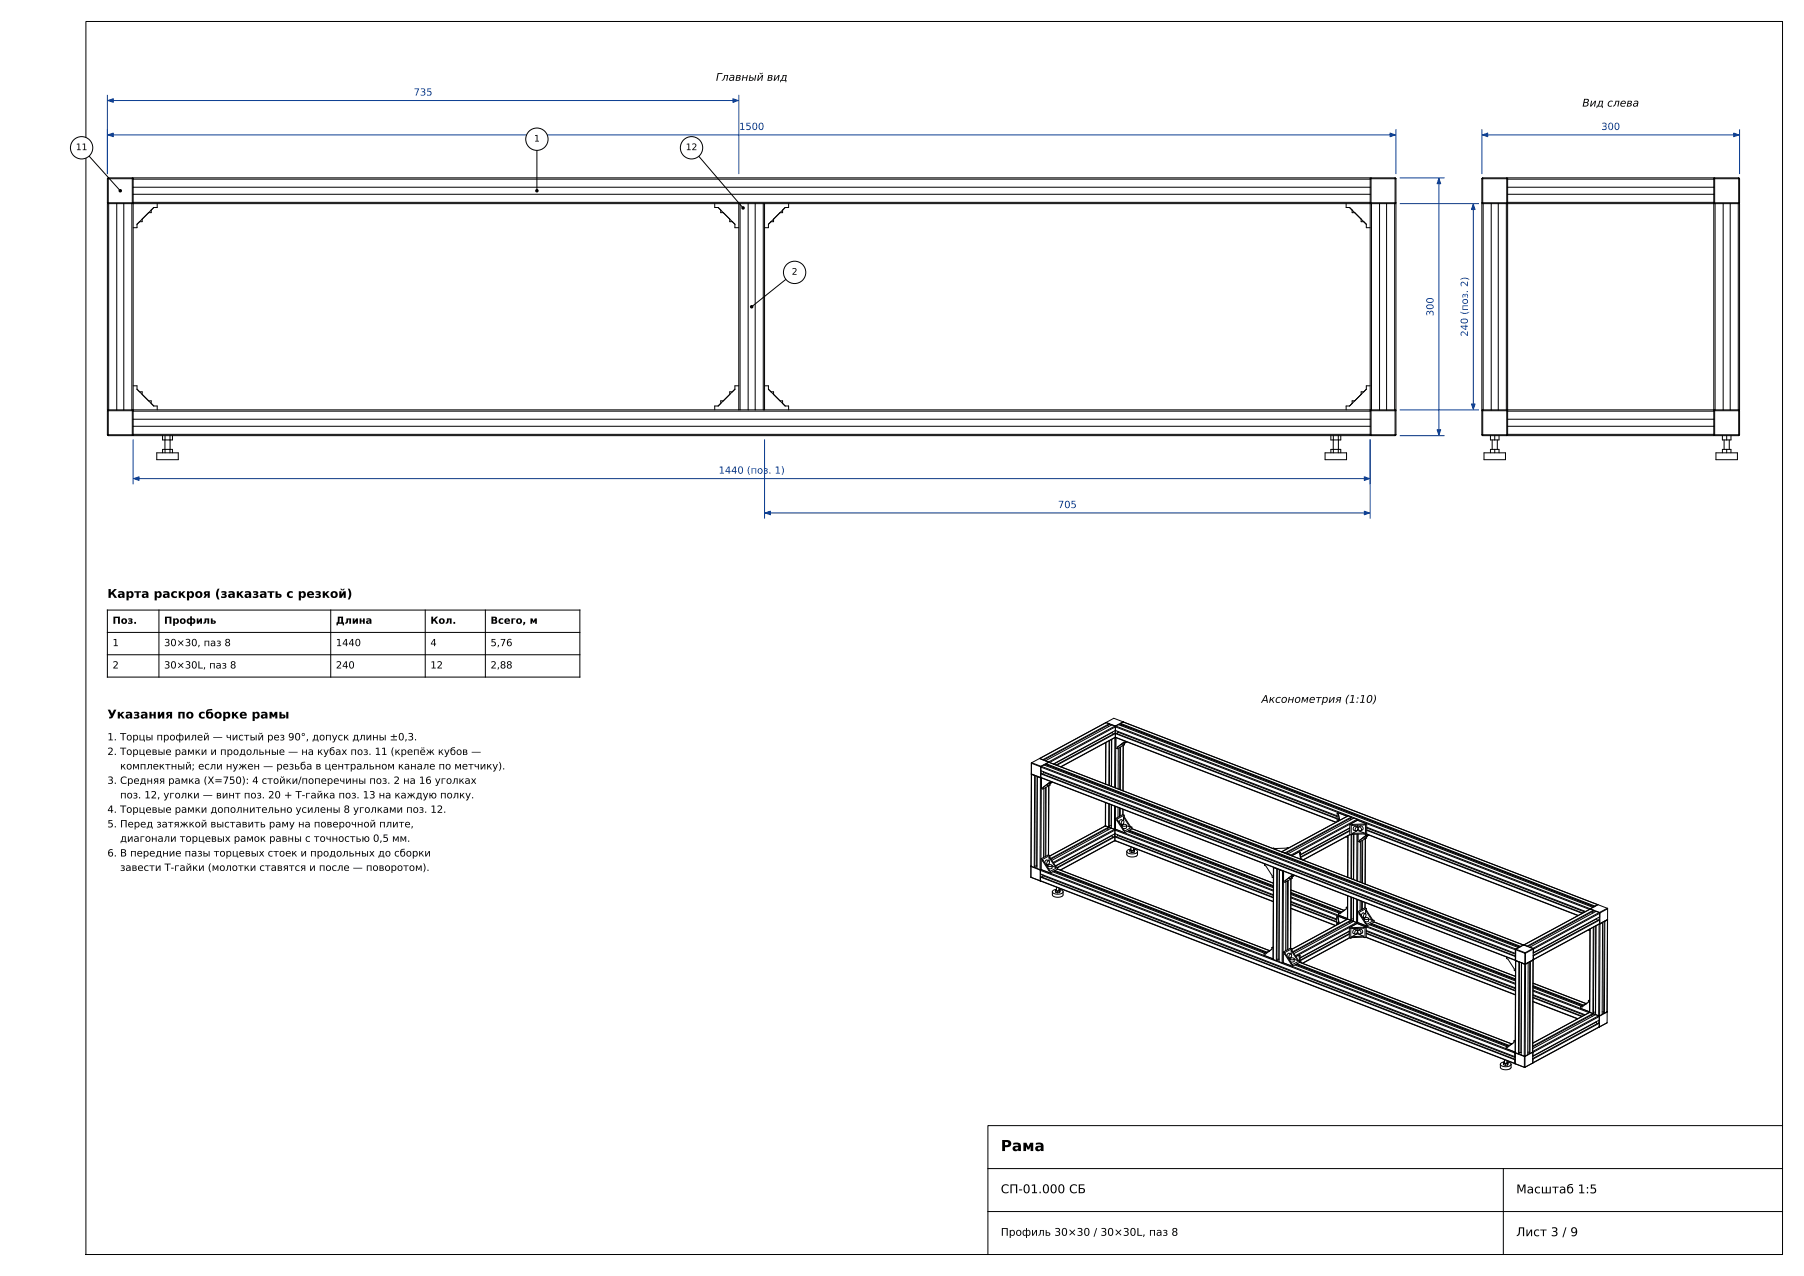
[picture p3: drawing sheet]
<svg xmlns="http://www.w3.org/2000/svg" width="420mm" height="297mm" viewBox="0 0 420 297" stroke-linecap="round" stroke-linejoin="round" font-family="sans-serif">
<g fill="none" stroke="#000" stroke-width=".23">
<path d="M20 5h395v287h-395zM19 34.4l9 10M25 41.6v5.6M25 47.2l.2 .2M25.2 41.4l-.2 .2M25.2 41.4v6l-.2-.2M25.2 41.4h5.6M25.3 47.4h-.3v48h.3M25.3 47.4h5.4M25.3 47.4v48M27.2 47.4v48M28.8 47.4v48"/>
<path d="M30.7 47.4h.3M30.7 47.4v48M30.8 41.4v6l.2-.2h-6M30.8 41.4l.2 .2h-6M30.8 41.4l.2 .2M31 47.2l-.2 .2M31 47.1v.3M31 41.7v-.3h288v.3M31 41.7v5.4M31 47.4v48M31 47.4h141M31 45.2h288"/>
<path d="M31 43.6h288M31 47.1h288M31 41.7h288M33.1 51v.6h-.6M35.2 48.9v.6h-.6M36.6 47.4v.9h-.8l-3.9 3.9v.8h-.9M166.4 47.4v.9h.8l3.9 3.9v.8h.9M167.8 48.9v.6h.6M169.9 51v.6h.6M172 47.4h.3M172 47.4v48M172.3 47.4h5.4"/>
<path d="M172.3 47.4v48M174.2 47.4v48M175.8 47.4v48M177.7 47.4h.3M177.7 47.4v48M178 47.4h141M178 47.4v48M180.1 51v.6h-.6M182.2 48.9v.6h-.6M183.6 47.4v.9h-.8l-3.9 3.9v.8h-.9M313.4 47.4v.9h.8l3.9 3.9v.8h.9M314.8 48.9v.6h.6"/>
<path d="M316.9 51v.6h.6M319 47.1v.3M319 47.4h.3M319 41.7v5.4M319 47.4v48M319 47.2h6M319 47.2l.2 .2M319.2 41.4l-.2 .2M319.2 41.4v6M319.2 41.4h5.6M319.2 41.4l-.2 .2h6M319.3 47.4h5.4"/>
<path d="M319.3 47.4v48M321.2 47.4v48M322.8 47.4v48M324.7 47.4h.3v48h-.3M324.7 47.4v48M324.8 41.4v6l.2-.2M324.8 41.4l.2 .2M325 47.2l-.2 .2M325 41.6v5.6M345 41.6v5.6M345 47.2l.2 .2M345.2 41.4l-.2 .2"/>
<path d="M345.2 41.4h5.6M345.2 41.4v6l-.2-.2M345.3 47.4h-.3v48h.3M345.3 47.4h5.4M345.3 47.4v48M347.2 47.4v48M348.8 47.4v48M350.7 47.4h.3M350.7 47.4v48M350.8 41.4v6l.2-.2h-6M350.8 41.4l.2 .2h-6M350.8 41.4l.2 .2"/>
<path d="M351 47.2l-.2 .2M351 41.7v-.3h48v.3M351 47.1v.3M351 47.4h48M351 45.2h48M351 43.6h48M351 47.1h48M351 41.7h48M351 41.7v5.4M351 47.4v48M399 47.4h.3M399 47.1v.3"/>
<path d="M399 41.7v5.4M399 47.4v48M399 47.2l.2 .2M399.2 41.4l-.2 .2M399.2 41.4h5.6M399.2 41.4v6l-.2-.2h6M399.2 41.4l-.2 .2h6M399.3 47.4h5.4M399.3 47.4v48M401.2 47.4v48M402.8 47.4v48M404.7 47.4h.3v48h-.3"/>
<path d="M404.7 47.4v48M404.8 41.4v6M404.8 41.4l.2 .2M405 47.2l-.2 .2M405 41.6v5.6M25 95.6v5.6M25 95.6l.2-.2v6M25 95.6h6l-.2-.2v6M25.2 95.4l-.2 .2M25.3 95.4h5.4M30.7 95.4h.3M30.8 95.4l.2 .2"/>
<path d="M31 95.4v.3M31 95.7v5.4M31 99.2h288M31 97.6h288M31 95.4h141M31 89.8h.9v.8l3.9 3.9h.8v.9M31 95.7h288M32.5 91.2h.6v.6M34.6 93.3h.6v.6M168.4 93.3h-.6v.6M170.5 91.2h-.6v.6M172 95.4h.3"/>
<path d="M172 89.8h-.9v.8l-3.9 3.9h-.8v.9M172.3 95.4h5.4M177.7 95.4h.3M178 95.4h141M178 89.8h.9v.8l3.9 3.9h.8v.9M179.5 91.2h.6v.6M181.6 93.3h.6v.6M315.4 93.3h-.6v.6M317.5 91.2h-.6v.6M319 95.4v.3M319 95.4h.3M319 95.7v5.4"/>
<path d="M319 95.6h6M319 95.6l.2-.2v6M319 89.8h-.9v.8l-3.9 3.9h-.8v.9M319.2 95.4l-.2 .2M319.3 95.4h5.4M324.8 95.4l.2 .2M325 95.6l-.2-.2v6M325 95.6v5.6M345 95.6h6l-.2-.2v6M345 95.6l.2-.2v6M345 95.6v5.6M345.2 95.4l-.2 .2"/>
<path d="M345.3 95.4h5.4M350.7 95.4h.3M350.8 95.4l.2 .2M351 95.4v.3M351 99.2h48M351 97.6h48M351 95.4h48M351 95.7h48M351 95.7v5.4M399 95.4h.3M399 95.4v.3M399 95.7v5.4"/>
<path d="M399.2 95.4l-.2 .2M399.3 95.4h5.4M404.8 95.4l.2 .2M405 95.6h-6l.2-.2v6M405 95.6l-.2-.2v6M405 95.6v5.6M25 101.2l.2 .2M25 101.2h6l-.2 .2M25.2 101.4h5.6M31 101.2l-.2 .2M31 101.1v.3h288v-.3M31 101.1h288"/>
<path d="M36.5 105.4h5v1.6h-5zM37.8 101.4v1h2.4v-1M37.8 105.4v-.8h2.4v.8M38.4 101.4v4M39.6 101.4v4M308.5 105.4h5v1.6h-5zM309.8 101.4v1h2.4v-1M309.8 105.4v-.8h2.4v.8M310.4 101.4v4M311.6 104.6v.8M311.6 101.4v1M311.6 102.4v2.2"/>
<path d="M319 101.2h6M319 101.2l.2 .2M319.2 101.4h5.6M325 101.2l-.2 .2M345 101.2h6l-.2 .2M345 101.2l.2 .2M345.2 101.4h5.6M345.5 105.4h5v1.6h-5zM347 101.4v1h2v-1M347 105.4v-.8h2v.8M347.4 102.4v2.2M348 101.4v1"/>
<path d="M348 104.6v.8M348.6 102.4v2.2M351 101.2l-.2 .2M351 101.1v.3h48v-.3M351 101.1h48M399 101.2l.2 .2M399.2 101.4h5.6M399.5 105.4h5v1.6h-5zM401 101.4v1h2v-1M401 105.4v-.8h2v.8M401.4 102.4v2.2M402 101.4v1"/>
<path d="M402 104.6v.8M402.6 102.4v2.2M405 101.2l-.2 .2M405 101.2h-6l.2 .2M25 142h110v15.6h-110zM25 147.2h110M25 152.4h110M37 142v15.6M77 142v15.6M99 142v15.6M113 142v15.6M240.1 177.6v2.5"/>
<path d="M240.1 177.6v.1M240.1 177.7v2.4M240.1 177.7l2.2 .8M240.2 177.5l-.1 .1M240.2 177.5l-.1 .2M240.2 177.5l2.1 .9M242 176.6l2.1 .8M242 176.5v.1M242.1 176.5h-.1M242.1 176.5l.7 .3M242.3 178.5v2.5M242.3 178.4v.1"/>
<path d="M242.4 178.6v.8l110.4 42.5M242.4 178.6l110.4 42.5M242.4 179.4v.7M242.5 178.4l-.1 .2M242.5 178.4l.6-.4 110.4 42.6M242.5 178.4l110.4 42.5M242.8 176.8v.1M242.9 179.8l-.1 .4M242.9 179.8l109.9 42.3M242.9 179.6v.2M243.4 177.1l.8 .3M243.4 177.1h.1"/>
<path d="M243.6 177.9l-.4 .2M243.6 177.8v.2l110.3 42.4M243.6 177.8l110.4 42.5M243.8 178.1l-.1 .2M244.1 177.4h.1M244.2 177.4l-.6 .4M244.2 177.4l110.4 42.5M244.2 177.4h.1M244.2 177.4l110.5 42.5M245.9 178.1l13.6-7.4 51.8 19.9M246 178.1l13.8-7.4 51.5 19.8M257.4 172.9v9.6"/>
<path d="M257.4 168.2v.1M257.4 168.2l-17.2 9.3M257.5 172.8l-.1 9.7M257.5 168.2h-.1M257.5 168.2l2.2 .8M257.5 168.2l.7 .3M257.9 168.9l.2 .2M258.2 172.4v10.4M258.2 168.6l.5 .2M258.2 168.5l-15.4 8.3M258.2 168.5v.2l-15.2 8.2M258.3 172.4v10.4"/>
<path d="M258.8 172.1v10.9M259 170.5l.2 .4M259 170.5l-13.7 7.4M259 170.4v.1M259.6 171.7l-.1 11.6M259.6 169l.1 .2M259.6 169l-17.3 9.4M259.6 169l-.8-.3-15.4 8.4M259.6 170.1v.6M259.7 171.7h.1M259.7 169l-.1 .1M259.7 169v.1"/>
<path d="M259.7 171.6v.1M259.7 171.6l-.1 .1M259.7 171.6l-12.8 6.9M259.7 171.6l51.4 19.8M259.7 171.6h.1M259.7 170.7v.9M259.7 170l51.6 19.9M259.7 170l-14.4 7.8M259.7 169.2v.8M259.7 169.2l54 20.8M259.7 169.2l-15.3 8.3M259.7 171.6l-12.7 6.9"/>
<path d="M259.7 171.7l51.3 19.7M259.7 171.7h-.1M259.7 170v.7M259.8 171.7l-.1 11.7M259.8 171.7h-.1M259.8 169l-.1 .2M259.8 169l.6-.3 110.4 42.5M259.8 169l110.4 42.5M259.8 171.7v2.4l.3 .2M260.1 173.9v.4M260.3 170.4l-.2 .4M260.3 170.4l51 19.7"/>
<path d="M260.3 170.2v.2M260.3 173.8l-.2 .1M260.4 174.2l-.1 9.4M260.7 174v9.8M260.9 173.9l-.1 9.9M260.9 168.5l-.4 .2M260.9 168.4v.2l110.3 42.4M260.9 168.4l110.4 42.5M261 173.3l.3 .1M261.1 173.2l.2 .2M261.2 168.7l-.1 .2M261.2 168.7l110 42.4"/>
<path d="M261.2 168.7h.1M261.5 168l-1.8 1M261.5 168l-2.2-.8-17.2 9.3M261.5 168v.1M261.5 168.1h.1M261.5 168.1l-.6 .3M261.5 168.1l110.5 42.5M261.5 173.5v10.6v-10.6M261.6 172.8h.2M261.6 172.8l.3 .1M261.7 172.8l-1.6 1.1M261.7 172.8l-.1 .5-.3 .1"/>
<path d="M261.8 173v.4l-1.7 .9M261.8 173l-.1 .1M261.9 172.9l-.2 .2M261.9 172.5v.4M262.1 172.8l.2-.1-.4 .2M262.1 172.8l-.3 .2M240.1 180.2l.1 .1M240.1 180.2l-.1 21.4M240.1 180.1l.1 .1M240.1 180.1l2.2 .9M240.1 180.2h.1M240.2 180.3l-.2 23.9"/>
<path d="M240.2 180.3l.7 .2M240.9 180.5l-.1 21.4M240.9 180.5h.1M241 180.5l-.1 21.3-.1 .1M241.5 180.7l-.1 20.9M241.5 180.8l-.1 21.3 .7 .3M241.5 180.8l.7 .3M241.6 180.7l-.1 .1M242.2 181.1h.2l-.1 21.3M242.2 181.1l-.1 21.3M242.3 181h.1M242.3 181l110.5 42.5"/>
<path d="M242.3 180.1v.9M242.3 180.1l.2-.1 110.3 42.5M242.3 180.1l110.5 42.5M242.4 181h-.1M242.4 181l110.4 42.6M242.4 181h.1M242.5 183.5l.3 .2M242.8 183.3v.4M243 183.5v16.1M243.4 183.3l-.1 16.1M243.6 183.2l-.1 16.1M243.7 182.7l.2 .1"/>
<path d="M243.8 182.6l.1 .2M244.2 182.9l-.1 16.1 .1-16.1M244.2 199.6l1.5 2.3M244.2 199.6v.8M244.3 182.2h.2M244.3 182.1l-1.5 1.2M244.4 199.5l1.5 2.3M244.4 199.5l-.2 .1M244.4 199.1l-.3-.1-1.7 .9 .3 .1M244.4 199.1v.4M244.4 199.1l-1.7 .9M244.4 182.2l-.2 .5-.3 .1"/>
<path d="M244.6 182.3l.4-.2-.6 .3h.1v.3l-1.7 1M244.6 182.3l-.3-.2-1.5 1.2M244.6 181.9v.4M257.3 192.2v.1M257.3 192.2l-12.9 7M257.3 192.2h.1M257.4 186.8l-.1 5.4M257.4 192.2h.1M257.4 192.1l-.1 .1M257.4 192.2h-.1M257.4 192.2l.7 .3M257.4 192.2l-13 7.1"/>
<path d="M257.4 186.8v5.4M257.8 192.9l.2 .3M258.1 192.6l.5 .2M258.1 187.1v5.6l-13.4 7.3M258.2 192.5l.5 .2M258.3 187.2v5.2l-13.7 7.4M258.7 192.2h-.4M258.7 192.2h.1M258.7 187.3v4.9M258.7 192.8l.8 .2M258.7 192.8l-13.8 7.4M258.8 187.4l-.1 5.4"/>
<path d="M258.9 194.5l.2 .4M258.9 194.5l-13.1 7.1M258.9 194.4v.1M259.5 193l.1 .2M259.5 193l-14.3 7.7M259.5 187.6v5.4M259.5 194.1v.6M259.5 193v.1M259.5 195.7h.1M259.6 195.6v.1M259.6 195.6l-.1 .1M259.6 195.6l-12.8 6.9"/>
<path d="M259.6 195.6l36.8 14.2M259.6 195.6h.1M259.6 194.8v.8M259.6 194l36.8 14.2M259.6 194l-13.9 7.5M259.6 195.7h.1M259.6 193.2v.8M259.6 193.2l36.8 14.2M259.6 193.2l-14.3 7.7M259.6 195.7l-12.7 6.8M259.6 193v.1M259.6 193.1h.1"/>
<path d="M259.6 195.7l36.8 14.2M259.6 194.1v.6M259.7 195.7h-.1M259.7 193l-.1 .2M259.7 193h-.2M259.7 193l36.7 14.2M259.7 187.7v5.3M259.7 193h.1M260.1 191l.1-.1 1.5 2.3-.2 .1M260.1 191l1.4 2.3M260.1 190.6v.4M260.2 194.5l-.2 .3"/>
<path d="M260.2 194.5l36.2 13.9M260.2 194.3v.2M260.3 187.9v2.3M260.7 188.1l-.1 1.9M260.8 191.7l.4 .2M260.8 188.1v1.8M261.3 192.1l.5 .2 .5-.2M261.3 192.1l.5-.2 .5 .2M261.3 192.1v.4M261.3 192.1l-.3 .1M261.4 189.6l.3 .1M261.4 189.6l-1.7 .9 .4 .1"/>
<path d="M261.4 188.4v1.2M261.5 188.4l-.1 1.2M261.5 191l-.6-.2-.3 .7M261.5 191l-.4 .4 .1 .5M261.5 191l.1 .6-.4 .3M261.5 193.3l.4 .1M261.6 191.7v.2M261.6 190.2l1.5 2.3M261.6 190.2v.8M261.7 190.1l-.1 .1M261.7 190.1l1.5 2.3M261.7 189.7l-1.6 .9"/>
<path d="M261.7 189.7v.4M262.3 192.2l.8 .3M262.3 192.1l-.1 .6-.8 .1M262.3 198.2v.7a1.5 1.5 0 0 0 2.5 0v-.7M262.3 198.2a1.5 1.5 0 0 0 2.5 0M262.4 193.5l34.1 13.1M262.7 193.4l33.8 13M262.9 193.2l33.6 12.9M263 197.9l.3-.3-.7 .2-.3 .4M263 197.9v.4l.5 .1M263 197.9l.5 .2M263.2 192.4l-.1 .1"/>
<path d="M263.2 192.4l.3 .1M263.3 197.1l.1 .8h.5v-.5M263.5 198.1v.3M263.5 192.9l33 12.7M263.5 192.5v.4l-1.6 .9v-.4M263.5 192.5l-1.6 .9M264 198.4h-.5M264 198v.4M264 198l-.5 .1M264.1 197.7l-.2-.1 .7 .2 .2 .4M264.1 197.7l-.1 .7M264.1 197.7l-.1 .3"/>
<path d="M298.4 198.2v.1M298.5 198.2h-.1M298.5 198.2l.7 .3M299.2 198.5v.1M299.8 198.8l.7 .2M299.8 198.8h.1M300 197.4l-3.7 .1M300.5 199l.1 .1M302.8 199.8l.3 .1M302.8 198.4v1.4M302.8 198.4l-.4-.1-1.6 .9M302.8 198.4l-.3 .2 .3 1.2"/>
<path d="M303.1 199.9v.2M303.1 199.9l-.2 .1M311.3 189.4v1.9M311.3 189.4l.3 .1M311.6 189.2l-.3 .2M311.6 190.6l-.1 .5M311.6 190.9v.2M311.6 190.9l.2 .1M311.6 189.5v.2M311.6 189.5l.2 1.3M311.8 190.6h-.2M311.9 190.7l-.3 .2"/>
<path d="M313.5 194.7l.3 .2M313.8 194.6l-.1 9.6M313.8 189.9v.1M313.8 189.9l-15.4 8.3M313.8 194.5v9.7M313.9 189.9h-.1M313.9 189.9l.7 .3M313.9 189.9l-15.4 8.3M314.2 192.8l-11.4 6.2M314.2 192.7v.2M314.2 193.4l-11.4 6.2M314.2 193.3l-11.4 6.2"/>
<path d="M314.2 192.7l-11.4 6.2M314.3 191.9l-.1 2.3 .4 .1 .2-.1M314.3 191.9l.3 .1M314.3 190.6l.2 .2M314.3 194.2l-11 6M314.4 194.3l-11 5.9M314.6 190.3l.5 .2M314.6 190.2v.2l-15.3 8.2M314.6 190.2l-15.4 8.3M314.6 192l-.1 12.5M314.7 194.3v10.2M314.8 194v.2"/>
<path d="M314.9 191.9l-.3 .1M315.9 194.2v10.8M315.9 190.7l.1 .2M315.9 190.7l-.7-.3-15.4 8.4M315.9 190.7l-15.4 8.3M316 192.5l-.6-.2-.3 .3v.6l.5 .2M316 192.5l.1 .6-.5 .3M316 192.5l-.4 .3v.6M316 190.9l-1.7 1M316 190.9l2.2 .9M316 190.9l54 20.8M316 190.9h.1"/>
<path d="M316 190.9l-15.3 8.3M316.1 193.3l1.5 .6M316.1 193.3l-1.3 .7M316.1 193v.3M316.1 192.1v.5M316.2 195.8l.3 .2M316.2 194.2l-.1 10.9M316.4 192.5l.5-.3 .4 .3v.5l-.5 .4M316.4 192.5l-.1 .6 .3 .2 .2 .1M316.4 192.5h.3l.2 .3-.1 .6M316.5 195.6v.4M316.7 195.5l-.2 .1"/>
<path d="M316.7 195.9v9.4M317.1 195.7l-.1 9.8M317.3 195.6l-.1 9.9M317.4 195l.2 .1M317.5 194.9l.1 .2M317.6 194.1l.3 .1M317.6 194.1l-2.8 .1M317.6 193.9v.2M317.6 193.9l-2.8 .1M317.6 191.8v.2l-2.7 .1v-.2M317.6 191.8l.3 .1M317.6 191.8l-2.7 .1"/>
<path d="M317.9 195.2l-.1 10.6M317.9 191.9v2.3M318 194.5h.2M318.1 194.1l49.3 19M318.1 194.5l-.2 .5-.3 .1M318.2 194.7v.4l-1.7 .9M318.2 194.7l-.2 .1M318.2 193.3l50.2 19.3M318.2 193.1l50.3 19.4M318.2 192.7l50.7 19.6M318.2 192.5l50.9 19.7M318.2 191.8v2.3l-.3 .1"/>
<path d="M318.2 191.8l-.3 .1M318.3 194.6l-.2 .2M318.3 194.6l-.3-.1-1.5 1.1M318.3 194.2v.4M318.7 194.4l-.4 .2M318.7 194.4l-.5 .3M240 204.1v.1M240 201.6h.1M240 201.6l2.2 .9M240 204.2h.1M240 204.2l2.2 .9M240 201.5v.1"/>
<path d="M240.1 201.6l.7 .3M240.8 201.9l.6 .2M241.4 201.6h-.5M241.4 201.6h.1M242.2 205v.1M242.2 202.5v2.5M242.2 205l.1 .1M242.2 205l110.5 42.5M242.2 205h.1M242.2 204.2v.8M242.2 204.2l.2-.1 110.3 42.5M242.2 204.2l110.5 42.5"/>
<path d="M242.2 202.6v.8l110.5 42.5M242.2 202.6l110.5 42.5M242.3 202.5h-.1M242.3 205.1l110.4 42.5M242.3 203.5v.6M242.3 205.1h.1M242.3 202.4l-.1 .2M242.3 202.4h-.2M242.3 202.4l54.1 20.8M242.4 202.4h-.1M242.4 202.4l2.1 .8M242.7 200.4l1.5 2.3"/>
<path d="M242.7 200.4l.2-.1 1.5 2.3-.2 .1M242.7 200v.4M242.8 203.8l-.1 .4M242.8 203.8l109.9 42.3M242.8 203.7v.1M243.4 201.1l.4 .2M243.9 201.5l.5 .2 .5-.2M243.9 201.5l.6-.3 .4 .3M243.9 201.5v.4M243.9 201.5l-.2 .1M244.1 202.2h.1M244.2 200.4l-.6-.2-.4 .6"/>
<path d="M244.2 200.4l-.4 .3v.6M244.2 200.4l.1 .6-.5 .3M244.2 202.7l.3 .1M244.2 201v.3M244.5 202.8l14.9-8.1 37 14.3M244.5 202.8v.4M244.9 201.6l.8 .3M244.9 201.5v.6l-.8 .1M245 207.6v.7a1.5 1.5 0 0 0 2.5 0v-.7M245 207.6a1.5 1.5 0 0 0 2.5 0M245.1 202.9l49.3 19M245.4 202.8l49.3 19"/>
<path d="M245.4 202.7l49.4 19M245.6 202.6l49.4 19M245.7 207.3l.3-.3-.7 .2-.3 .4M245.7 207.3v.4l.5 .1M245.7 207.3l.5 .2M245.9 201.8l.3 .1v.4l-1.7 .9M245.9 201.8l-.2 .1M246 206.5l.1 .8h.4l.1-.6M246.2 207.5v.3M246.2 202.3l49.4 19-1.3 .7M246.2 202l13.5-7.3 36.7 14.1M246.7 207.7l-.5 .1"/>
<path d="M246.7 207.4v.3M246.7 207.4l-.5 .1M246.8 207.1l-.2-.1 .7 .2 .2 .4M246.8 207.1l-.1 .6M246.8 207.1l-.1 .3M294.4 201.1v.3l.3 .1 1.5 2.3v.4l.3 .1M296.5 201.9v.1M296.5 201.9l-.1 21.4M296.5 201.9h.1M296.5 202l.7 .2M296.5 202l-.1 21.3M297.2 202.2v21.4"/>
<path d="M297.3 202.2h-.1M297.4 202.2l-.1 21.3-.1 .1M297.8 202.4l-.1 20.9M297.9 202.5l-.1 21.3 .7 .3M297.9 202.5l.7 .3M297.9 202.4v.1M298.6 202.8h.2M298.6 202.8l-.1 21.3M298.8 202.8l-.1 21.3M298.8 205.2l.4 .2M299.2 205v.4M299.4 205.2l-.1 16.1"/>
<path d="M299.8 205l-.1 16.1M299.9 204.9v16.1M300 204.4l.3 .1M300.2 204.3l.1 .2M300.5 211.5l10.4 3.9M300.5 211.4l10.5 4M300.5 210.5l10.7 4.2M300.5 210.4l10.7 4.1M300.5 210l10.7 4.1M300.5 209.8l10.7 4.1M300.5 209l13.1 5-2.1-.8-.3 .2M300.5 208.8l13.2 5.1"/>
<path d="M300.5 208.2l11.3 4.3M300.5 208l11.5 4.4M300.5 207.9l11.6 4.5M300.5 207.7l11.8 4.5M300.6 207.1l12.3 4.8M300.6 204.6l-.1 16.1M300.7 203.9h.2M300.7 203.8l.3 .2M300.7 203.8l-1.5 1.2M300.7 204.2l.1-.1v.3l-1.6 1M300.8 203.9l-.2 .5-.3 .1M301 204l.4-.2-.7 .3"/>
<path d="M301 203.6v.4M311.2 213.4l.3 .1M311.2 213.4v1.9M311.5 214.7l-.1 .5M311.5 214.9l.2 .1M311.5 214.9v.2M311.5 213.5l.2 1.3-.2 .1M311.5 213.5v.2M311.6 212.6v.4l2.1 .8M311.7 214.6l-.2 .1M311.7 214.7h-.2M312.9 212h.1"/>
<path d="M312.9 211.9l-1.3 .7M313.2 211.8l-.3 .2M313.4 211.2v.4l-1.5 1.1-.3-.1M313.4 211.2l.3 .1M313.7 213.9l-.1 .1M313.7 213.9h.1M313.7 211l-.3 .2M313.7 208.5v5.4M313.8 213.9h-.1M313.8 213.9l.7 .3M313.8 213.9l-13 7 12.9-7M313.8 208.5v5.4"/>
<path d="M314.1 216.8l-11.4 6.2M314.1 216.8v.2M314.1 217.5l-11.4 6.2M314.1 217.3l-11.4 6.2M314.1 216.7l-11.4 6.2M314.1 215.9v2.3l.4 .2M314.1 215.9l.4 .2M314.2 214.6l.2 .3M314.2 218.3l-11 5.9M314.3 218.3l-11 5.9M314.5 214.3l.5 .2M314.5 216.1v2.3"/>
<path d="M314.5 208.8v5.6l-13.4 7.3M314.6 214.2l.5 .2M314.6 208.9v5.2l-13.6 7.4M314.7 218.2l-.2 .2M314.7 218v.2M314.7 215.9l-.2 .2M315.1 213.9h-.5M315.1 213.9h.1M315.1 209v4.9M315.1 214.5l.7 .2M315.1 214.5l-13.8 7.4M315.1 204.7l.1-10.5v10.5"/>
<path d="M315.1 209.1v5.4M315.8 214.7l.1 .2M315.8 214.7l-14.2 7.7M315.9 209.3l-.1 5.4M315.9 216.5l-.6-.2-.3 .4v.5l.5 .2M315.9 216.5l.1 .6-.5 .3M315.9 216.5l-.4 .3v.6M315.9 215l-1.8 .9M315.9 215l2.2 .8M315.9 214.9l36.9 14.2M315.9 214.9v.1M315.9 214.9l-14.2 7.7"/>
<path d="M316 217.3l1.5 .6M316 217.3l-1.3 .7M316 217.1v.2M316 216.1v.5M316 214.7h-.2M316 214.7l36.8 14.2M316.1 209.4l-.1 5.3M316.1 214.7h-.1M316.1 214.7l2.1 .8M316.1 212.2v2.5M316.1 212.2l.3 .1M316.3 216.5l.5-.2 .4 .3v.5l-.5 .3"/>
<path d="M316.3 216.5l-.1 .6 .3 .3h.2M316.3 216.5l.5 .3 .1 .3-.2 .3M316.4 212.7l.2-.1 1.5 2.3-.2 .1M316.4 212.7l1.5 2.3M316.4 212.3v.4M316.7 209.6v2.3M316.9 213.1h.1M317 209.8v1.9M317.1 213.4l.4 .2M317.2 209.8v1.8M317.5 218.1l.3 .2M317.5 218.1l-2.8 .1"/>
<path d="M317.5 217.9v.2M317.5 217.9l-2.8 .1M317.5 215.8l.3 .1M317.5 215.8l-2.8 .1M317.5 215.8v.2l-2.8 .1v-.2M317.6 213.8l.5 .2 .5-.2M317.6 213.8l.6-.2 .4 .2M317.6 213.8v.4M317.6 213.8l-.2 .1M317.8 210.1v1.2M317.8 214.5h.1M317.8 215.9v2.4"/>
<path d="M317.9 212.7l-.6-.2-.4 .6M317.9 212.7l-.5 .4 .1 .5M317.9 212.7l.1 .6-.5 .3M317.9 215l.3 .1M317.9 213.4v.2M317.9 211.9l1.5 2.3M317.9 211.9v.8M318 218.2l34.8 13.4M318 218.1l34.8 13.4M318.1 217.3l34.7 13.4M318.1 217.2l34.7 13.3M318.1 216.8l34.7 13.3"/>
<path d="M318.1 216.6l34.7 13.3M318.1 215.8v2.3l-.3 .2M318.1 215.8l-.3 .1M318.1 211.8l-.2 .1M318.1 211.8l1.5 2.3M318.1 211.4l-.3-.1-1.7 .9M318.1 211.4v.4M318.1 211.4l-1.7 .9M318.2 215.1v.4M318.6 213.9l.8 .3M318.6 213.8v.6l-.8 .1M318.8 215.2l34 13.1"/>
<path d="M319.1 215.1l33.7 13M319.1 215.1l33.7 12.9M319.3 214.9l33.5 12.9M319.6 214.1l-.2 .1M319.6 214.1l.3 .1M319.9 214.2v.4l-1.7 .9M319.9 214.2l-1.7 .9M354.6 219.9l-.6 .4M354.7 219.9h-.1M354.7 220h.1M354.7 220l2.2 .8M354.8 219.9h.1"/>
<path d="M354.8 219.9l.8 .3M369.9 216.4l.3 .2M370.2 216.3l-.1 19.3M370.2 211.6l-.1 .1M370.2 211.6l-17.3 9.3M370.2 216.2l-.1 19.4M370.2 211.5l-.1 .1M370.2 211.6h.1M370.2 211.6l.8 .3M370.2 211.6l-15.4 8.3M370.3 211.6h-.1M370.3 211.6l2.1 .8"/>
<path d="M370.6 212.3l.2 .2M370.8 211.2l-.6 .3M370.8 211.2v.1M370.9 215.8l-.1 20.1M371 212l.5 .2M371 211.9v.2l-15.3 8.2M371 211.9l-15.4 8.3M371.1 215.8l-.1 20-14.1 7.7M371.3 210.9v.1M371.5 215.5l-.1 20.1M371.6 215.5l-.1 20.7M371.7 213.9l.2 .4"/>
<path d="M371.7 213.9l-14.8 8M371.7 213.8v.1M372 210.6h.1M372 210.6l-.7 .3M372.1 210.6l-1.8 1M372.1 210.6l2.1 .8M372.3 215.1l-.1 21.3M372.3 212.4l.1 .2M372.3 212.4l-17.2 9.4M372.3 212.4l-.7-.3-15.4 8.4M372.3 213.5v.6M372.4 215.1l-17.3 9.3"/>
<path d="M372.4 215v.1M372.4 212.4v.1M372.4 212.4l.1 .1M372.4 215l-15.4 8.3M372.4 214.1h-.2l-15.3 8.3M372.4 214.1v.9M372.4 214.1l-15.4 8.4M372.4 212.6l-15.4 8.3M372.4 212.6v.8l-15.4 8.4M372.5 215l-.1 .1M372.5 215h-.1M372.5 212.5v2.5"/>
<path d="M372.5 212.5h-.1M372.5 215.1h-.2M372.5 215.1l-.1 21.3M373 214.7h.1M373.1 214.7l-.1 21.4-.6 .3M373.1 214.7l-.6 .4M373.5 214.5l-.1 21.2 .1 .1M373.6 214.4v.1M373.6 214.5l-.1 21.3M374.2 211.4l-1.8 1M374.2 211.4l.1 .1M374.2 214.1l-.1 21.4"/>
<path d="M374.2 214.1l-.6 .4M374.2 214l.1 .1M374.3 214l-1.8 1M374.3 214l-1.9 1.1M374.3 214.1h-.1M374.3 214.1l-.1 21.3M374.3 211.5v2.5M374.3 211.5l-1.8 1M294.3 222v.4l2.1 .8M295.6 221.3h.1M295.6 221.3v.1M295.8 221.1l-.2 .2"/>
<path d="M296.1 220.6v.3l-1.5 1.2-.3-.1M296.1 220.6l.3 .1M296.4 223.3h.1M296.4 220.4l-.3 .2M296.4 223.2v.1M296.4 223.3l.8 .3M297.2 223.5l.6 .2M297.7 223.3h.1M297.7 223.3h-.4M298.7 224.1h-.2M298.7 224.1l54 20.8M298.8 221.6l-.1 2.5"/>
<path d="M298.8 221.6l.3 .1M299.1 222.1l1.5 2.3M299.1 222.1l.2-.1 1.4 2.3-.1 .1M299.1 221.7v.4M299.6 222.5h.1M299.8 222.8l.4 .2M300.3 223.2l.5 .2 .5-.2M300.3 223.2l.5-.3 .5 .3M300.3 223.2v.4M300.3 223.2l-.2 .1M300.6 222.1l-.7-.2-.3 .6M300.6 222.1l-.5 .3 .1 .6"/>
<path d="M300.6 222.1v.6l-.4 .3M300.6 224.4l.3 .1M300.6 222.7v.3M300.6 221.3l1.5 2.3M300.6 221.3v.8M300.8 221.2l1.5 2.3M300.8 221.2l-.2 .1M300.8 220.8v.4M300.8 220.8l-.4-.1-1.6 .9M300.8 220.8l-1.7 .9M301.3 223.3l.8 .3M301.3 223.2l-.1 .6-.7 .1"/>
<path d="M301.5 224.6l49.3 19M301.7 224.5l49.4 19M301.8 224.4l49.3 19M302 224.3l49.3 19M302.3 223.5l.3 .1M302.3 223.5l-.2 .1M302.6 224l49.4 19M302.6 223.6l-1.7 .9M302.6 223.6v.4l-1.7 .9v-.4M302.7 223.8l.3 .2M302.7 222.5l-.4-.2-.6 .4M302.7 222.5l-.3 .1 .3 1.2"/>
<path d="M302.7 222.5v1.3M303 224l-.2 .1M303 224v.1M350.8 222.8v.3l.3 .1 1.5 2.3v.4l.2 .1M352.8 223.5v.1M352.8 222.6v.9M352.8 221.1v.8M352.8 223.6l.1 .1M352.8 227.3l-32.9-12.7 32.9 12.7M352.8 223.5h.1M352.8 222.6h.1M352.9 221.9h-.1"/>
<path d="M352.9 221l-.2 24M352.9 221v.1M352.9 223.5v.1M352.9 223.5l2.2 .9M352.9 221.1l2.1 .8M352.9 220.9l-.1 .2M352.9 223.7l-.1 21.3M352.9 223.7l.7 .2M352.9 220.9v.1M352.9 220.9v.2M352.9 220.9l2.2 .9M353.5 220.6l-.6 .3"/>
<path d="M353.5 220.6h.1M353.6 223.9l-.1 21.4M353.7 223.9h-.1M353.8 223.9l-.1 21.3-.2 .1M354 220.3h.1M354.2 224.1l-.1 21.4 .8 .3M354.3 224.1l.7 .4M355 224.5l-.1 21.3M355 224.4h.1M355 221.9v2.5M355.1 221.8l-.1 .1M355.1 221.8l.1 .1"/>
<path d="M355.1 224.4h.1M355.1 224.4h-.1M355.2 221.9l-.1 2.5M355.2 221.9h-.2M355.2 224.4l-.2 .1M355.2 224.4l-.1 21.4M355.6 220.2v.1M355.7 224.1h.1M355.8 224.1l-.6 .3M355.8 224.1l-.1 21.4-.6 .3M356.1 223.9l-.1 21.2 .2 .1M356.2 220.5l.8 .4"/>
<path d="M356.2 220.5h.1M356.2 223.8h.1M356.3 223.8l-.1 21.4M356.9 220.8l.1 .1M356.9 233.2l10.4 3.9M356.9 233.1l10.4 4M356.9 232.2l11.3 4.4M356.9 232.1l11.5 4.4M356.9 231.7l11.9 4.6M356.9 231.5l12.1 4.7M356.9 223.5l-.1 21.4M356.9 223.5l-.6 .3"/>
<path d="M356.9 230.7l13 5M356.9 230.5l13.1 5.2M356.9 223.4v.1M356.9 229.9l11.2 4.3M356.9 229.6l11.5 4.5M356.9 229.4l11.8 4.5M356.9 223.5h.1M356.9 223.5l-.1 21.3M356.9 222.5h.1M356.9 221.7l.1 .1M357 220.9l-.1 2.5M357 220.9l-1.8 1"/>
<path d="M357 223.4h-.1M357 223.3v.1M357 222.5v.8M357 220.9v.9M368 234.3v.4M369.3 233.7h.1M369.3 233.6l-12.4-4.7 12.4 4.7-1.3 .7M369.5 233.5l-.2 .2M369.8 232.9v.4l-1.5 1.1-.3-.1M369.8 232.9l.3 .1M370.1 235.6l-.1 .1M370.1 235.6l-13.2 7.2"/>
<path d="M370.1 235.6h.1M370.1 232.7l-.3 .2M370.1 235.5v.1M370.1 235.6l.7 .3M370.5 236.3l.2 .3M370.8 236l.6 .2M370.8 235.9v.2l-13.9 7.6M370.9 235.9l.6 .2M371.4 235.6h.1M371.4 235.6h-.4M371.5 236.2l.7 .2M371.5 236.2l-14.6 7.9"/>
<path d="M371.6 237.9l.2 .4M371.6 237.9l-14.8 8M371.6 237.8v.1M372.2 236.4l.1 .2M372.2 236.4l-15.4 8.3M372.2 237.5v.6M372.3 239.1l-17.3 9.4M372.3 236.4v.1M372.3 239.1h.1M372.3 239v.1M372.3 239l-15.4 8.4M372.3 238.2l-.2-.1-15.3 8.3"/>
<path d="M372.3 238.2v.8M372.3 238.2l-15.4 8.3M372.3 236.6l-15.4 8.3M372.3 236.6v.8l-15.4 8.4M372.3 236.4l.1 .1M372.4 239l-.1 .1M372.4 239h-.1M372.4 236.5v2.5M372.4 236.5h-.1M372.4 236.4h-.2M373.4 235.5h-.4M373.5 235.8l-.5 .2"/>
<path d="M374.1 235.5l-.6 .3M374.1 235.4h.1M374.1 235.5h.1M374.2 235.5v.1M374.2 238.1l-1.8 .9M374.2 238.1l-1.9 1M374.2 235.6v2.5M374.2 235.6l-1.8 .9M374.2 235.4l-.1 .1M349.3 247.7v.7a1.5 1.5 0 0 0 2.5 .1v-.8M349.3 247.7a1.5 1.5 0 0 0 2.5 .1v-.1M350 247.5l.3-.3-.7 .2-.3 .3"/>
<path d="M350 247.5v.3l.5 .2M350 247.5l.5 .1M350.3 246.7l.1 .8 .4-.1 .1-.5M350.5 247.6v.4M350.7 243.7v.4l2 .8M351 247.9l-.5 .1M351 247.5v.4M351 247.5l-.5 .1M351.1 247.3l-.2-.1 .6 .2 .3 .3M351.1 247.3l-.1 .6M351.1 247.3l-.1 .2M351.9 243h.1"/>
<path d="M351.9 243v.1M351.9 243l-1.2 .7M352.2 242.8l-.3 .2M352.5 242.3v.3l-1.5 1.2-.3-.1M352.5 242.3l.3 .1M352.7 247.5v.1M352.7 246.7v.8M352.7 245.1v.8M352.7 246.6v.1M352.7 245.9h.1M352.7 245h.1M352.7 244.9v.2"/>
<path d="M352.7 245v2.6M352.7 245l.1 .1M352.7 247.6h.1M352.7 247.6l2.3 .9M352.8 242.1l-.3 .2M352.8 245.1l-.1 2.5M352.8 245.1l2.1 .8M352.8 247.6h-.1M352.8 245h-.1M352.8 244.9l-.1 .1M352.8 245l.7 .3M353.6 245.3l.5 .2"/>
<path d="M353.7 245h.5M354.9 248.4l.1 .1M354.9 245.9v2.5M355 245.8l-.1 .1M355 245.8v.1M355 248.4v.1M355 248.4h-.1M355 245.9v2.5M355 245.9h-.1M355.1 245.8h-.2M356 244.9h-.3M356.1 245.2l-.4 .2"/>
<path d="M356.8 244.9h.1M356.8 244.9l-.6 .3M356.8 244.8h.1M356.8 247.4v.1M356.8 246.5h.1M356.8 245.8h.1M356.8 244.9v2.5M356.8 244.9l-1.8 1M356.8 244.8v.1M356.8 244.8l.1 .1M356.9 247.4h-.1M356.9 247.4h.1"/>
<path d="M356.9 246.5v.9M356.9 244.9v.9M230 272h185M350 272v20M415 262h-185v30M230 282h185"/>
</g>
<g fill="none" stroke="#0b3d91" stroke-width=".23">
<path d="M25 22.2v18.2M25.1 31.4h299.8M25.1 23.4h146.8M172 22.2v18.2M325 30.2v10.2M345 30.2v10.2M345.1 31.4h59.8M405 30.2v10.2M326 41.4h10.2M326 47.4h18.2M335 41.5v59.8M343 47.5v47.8"/>
<path d="M326 95.4h18.2M31 102.4v10.2M31.1 111.4h287.8M178 102.4v18.2M178.1 119.4h140.8M319 102.4v18.2M326 101.4h10.2"/>
</g>
<g fill="#0b3d91" stroke="#0b3d91" stroke-width=".23">
<path d="M323.6 31l1.3 .4-1.3 .4z"/>
<path d="M25.1 31.4l1.3-.4v.8z"/>
<path d="M170.6 23l1.3 .4-1.3 .4z"/>
<path d="M25.1 23.4l1.3-.4v.8z"/>
<path d="M317.6 111l1.3 .4-1.3 .4z"/>
<path d="M31.1 111.4l1.3-.4v.8z"/>
<path d="M317.6 119l1.3 .4-1.3 .4z"/>
<path d="M178.1 119.4l1.3-.4v.8z"/>
<path d="M335 41.5l.4 1.3h-.8z"/>
<path d="M334.6 100h.8l-.4 1.3z"/>
<path d="M343 47.5l.4 1.3h-.8z"/>
<path d="M342.6 94h.8l-.4 1.3z"/>
<path d="M403.6 31l1.3 .4-1.3 .4z"/>
<path d="M345.1 31.4l1.3-.4v.8z"/>
</g>
<circle cx="28" cy="44.4" r=".23" fill="#000" stroke="#000" stroke-width=".35"/>
<circle cx="19" cy="34.4" r="2.6" fill="#fff" stroke="#000" stroke-width=".23"/>
<path d="M161 34.4l12 14" fill="none" stroke="#000" stroke-width=".23"/>
<circle cx="173" cy="48.4" r=".23" fill="#000" stroke="#000" stroke-width=".35"/>
<circle cx="161" cy="34.4" r="2.6" fill="#fff" stroke="#000" stroke-width=".23"/>
<path d="M185 63.4l-10 8" fill="none" stroke="#000" stroke-width=".23"/>
<circle cx="175" cy="71.4" r=".23" fill="#000" stroke="#000" stroke-width=".35"/>
<circle cx="185" cy="63.4" r="2.6" fill="#fff" stroke="#000" stroke-width=".23"/>
<path d="M125 32.4v12" fill="none" stroke="#000" stroke-width=".23"/>
<circle cx="125" cy="44.4" r=".23" fill="#000" stroke="#000" stroke-width=".35"/>
<circle cx="125" cy="32.4" r="2.6" fill="#fff" stroke="#000" stroke-width=".23"/>
<text font-size="3.5" x="233" y="267.9">Рама</text>
<g font-size="2.8">
<text x="25" y="139.2">Карта раскроя (заказать с резкой)</text>
<text x="25" y="167.2">Указания по сборке рамы</text>
<text x="233" y="277.7">СП-01.000 СБ</text>
<text x="353" y="277.8">Масштаб 1:5</text>
<text x="353" y="287.7">Лист 3 / 9</text>
</g>
<g font-size="2.5">
<text x="166.7" y="18.8">Главный вид</text>
<text x="368.4" y="24.8">Вид слева</text>
<text x="293.7" y="163.6">Аксонометрия (1:10)</text>
<text x="233" y="287.6">Профиль 30×30 / 30×30L, паз 8</text>
</g>
<g font-size="2.3" fill="#0b3d91">
<text x="96.3" y="22.2">735</text>
<text x="172.1" y="30.2">1500</text>
<text x="372.8" y="30.2">300</text>
<text x="333.7" y="73.6" transform="rotate(-90 333.7 73.6)">300</text>
<text x="341.7" y="78.4" transform="rotate(-90 341.7 78.4)">240 (поз. 2)</text>
<text x="167.3" y="110.2">1440 (поз. 1)</text>
<text x="246.3" y="118.2">705</text>
</g>
<g font-size="2.3">
<text x="26.2" y="145.2">Поз.</text>
<text x="38.2" y="145.2">Профиль</text>
<text x="78.2" y="145.2">Длина</text>
<text x="100.2" y="145.2">Кол.</text>
<text x="114.2" y="145.2">Всего, м</text>
<text x="26.2" y="150.4">1</text>
<text x="26.2" y="155.6">2</text>
<text x="38.2" y="150.4">30×30, паз 8</text>
<text x="38.2" y="155.6">30×30L, паз 8</text>
<text x="78.2" y="150.4">1440</text>
<text x="78.2" y="155.6">240</text>
<text x="100.2" y="150.4">4</text>
<text x="100.2" y="155.6">12</text>
<text x="114.2" y="150.4">5,76</text>
<text x="114.2" y="155.6">2,88</text>
<text x="25" y="172.3">1. Торцы профилей — чистый рез 90°, допуск длины ±0,3.</text>
<text x="25" y="175.7">2. Торцевые рамки и продольные — на кубах поз. 11 (крепёж кубов —</text>
<text x="28" y="179.1">комплектный; если нужен — резьба в центральном канале по метчику).</text>
<text x="25" y="182.5">3. Средняя рамка (X=750): 4 стойки/поперечины поз. 2 на 16 уголках</text>
<text x="28" y="185.8">поз. 12, уголки — винт поз. 20 + Т-гайка поз. 13 на каждую полку.</text>
<text x="25" y="189.2">4. Торцевые рамки дополнительно усилены 8 уголками поз. 12.</text>
<text x="25" y="192.6">5. Перед затяжкой выставить раму на поверочной плите,</text>
<text x="28" y="195.9">диагонали торцевых рамок равны с точностью 0,5 мм.</text>
<text x="25" y="199.4">6. В передние пазы торцевых стоек и продольных до сборки</text>
<text x="28" y="202.7">завести Т-гайки (молотки ставятся и после — поворотом).</text>
</g>
<g font-size="2.1">
<text x="17.7" y="34.9">11</text>
<text x="124.3" y="32.9">1</text>
<text x="159.7" y="34.9">12</text>
<text x="184.3" y="63.9">2</text>
</g>
</svg>
